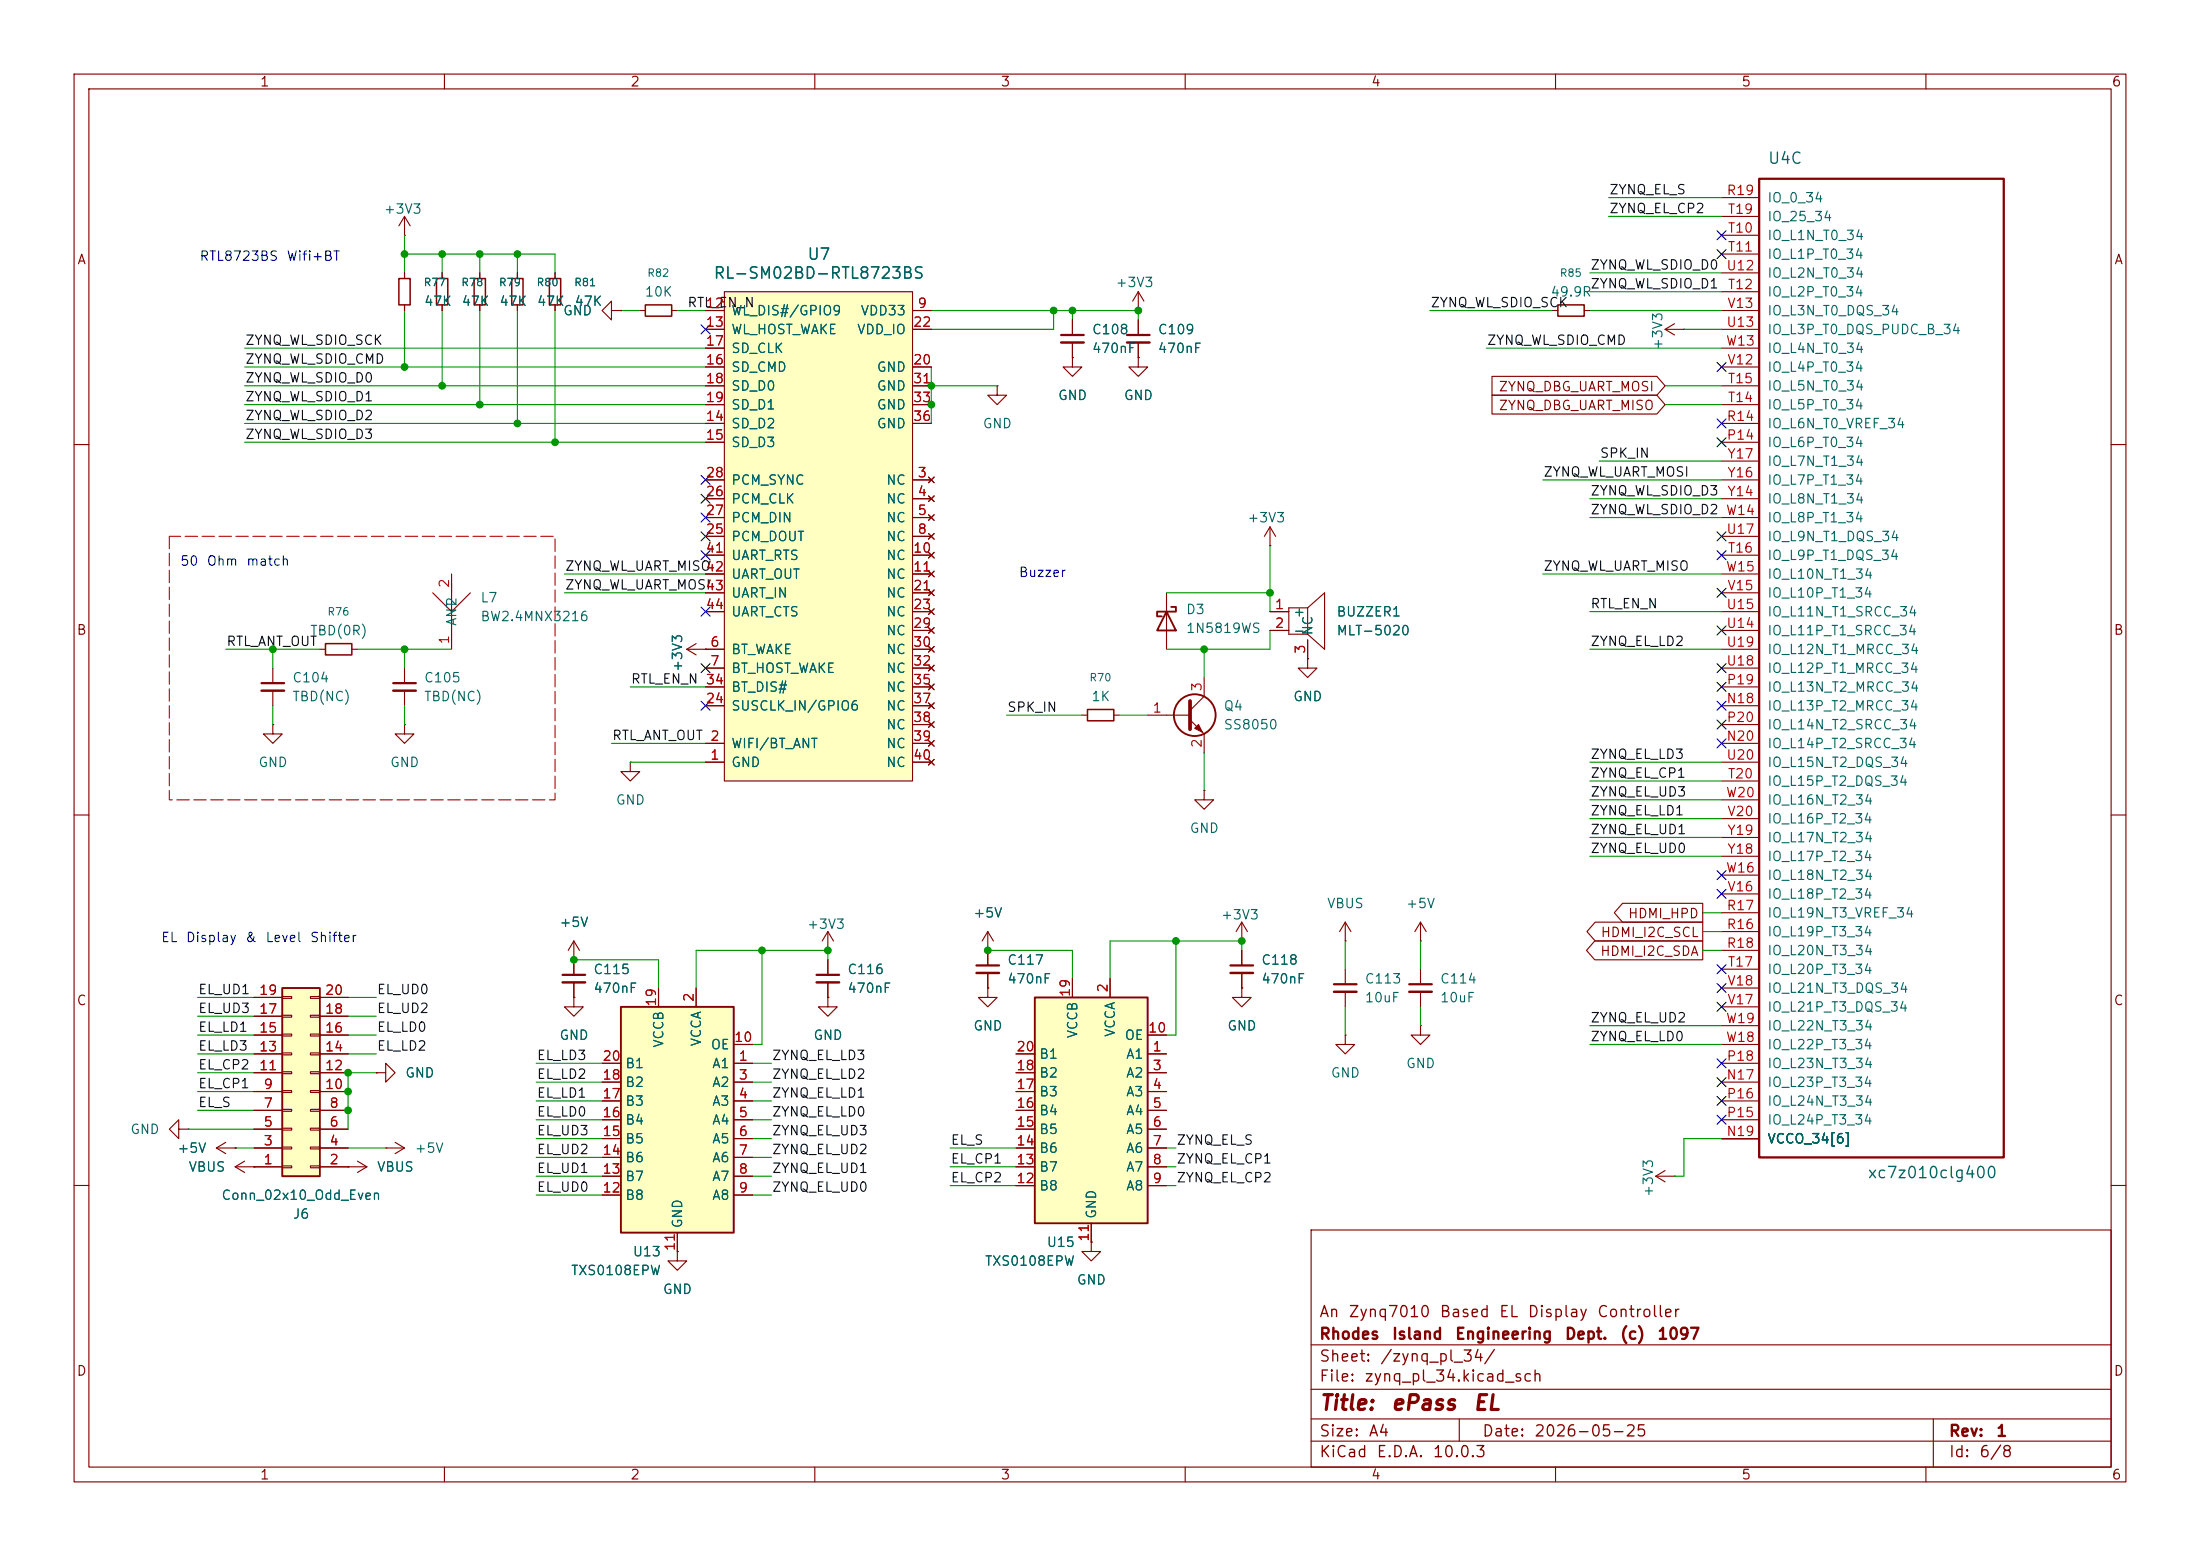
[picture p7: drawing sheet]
<svg xmlns="http://www.w3.org/2000/svg" width="297mm" height="210mm" viewBox="0 0 297 210" stroke-linecap="round" stroke-linejoin="round" font-family="sans-serif">
<g fill="none" stroke="#840000" stroke-width=".15">
<path d="M10 10h277v190h-277zM12 12h273v186h-273zM60 10v2M110 10v2M160 10v2M210 10v2M260 10v2M54.6 31.8h.1M54.6 29.2l-.8 1.3M54.6 29.2l.8 1.3M54.6 29.2v2.6M59.7 36.8v.8"/>
<path d="M59.7 41.1v.8M144.8 48.3v1.2h1.2l-1.2 1.3-1.3-1.3h1.3M144.8 48.3h.1M153.7 48.3v1.2h1.2l-1.2 1.3-1.3-1.3h1.3M153.7 48.3h.1M153.7 43.2v2M153.7 46.2v2.1M10 60h2M285 60h2M10 110h2M85.1 102.9v1.2h1.3l-1.3 1.3-1.3-1.3h1.3M85.1 102.9h.1"/>
<path d="M285 110h2M133.3 133.4v1.2h1.3l-1.3 1.3-1.2-1.3h1.2M133.3 133.4h.1M133.3 128.3v2M133.3 131.3v2.1M167.6 127h.1M167.6 133.4v1.2h1.3l-1.3 1.3-1.2-1.3h1.2M167.6 133.4h.1M167.6 124.5l-.7 1.2M167.6 124.5l.8 1.2M167.6 124.5v2.5M167.6 128.3v2"/>
<path d="M167.6 131.3v2.1M181.6 139.7v1.3h1.3l-1.3 1.2-1.3-1.2h1.3M181.6 139.7h.1M181.6 130.8v2M181.6 133.9v2M191.8 138.4v1.3h1.2l-1.2 1.3-1.3-1.3h1.3M191.8 138.4h.1M191.8 130.8v2M191.8 133.9v2M24.1 152.4v-1.3l-1.2 1.3 1.2 1.3v-1.3h1.3M25.4 152.4h.1M29.2 154.9l1.3 .8"/>
<path d="M29.2 154.9h2.5M30.5 154.2l-1.3 .7M31.7 154.9h.1M31.7 157.5l1.3 .7M31.7 157.5h2.6M33 156.7l-1.3 .8M34.3 157.5h.1M10 160h2M147.3 167.6v1.3h1.3l-1.3 1.3-1.3-1.3h1.3M147.3 167.6h.1M177 166h108v32h-108zM285 160h2"/>
<path d="M60 198v2M110 198v2M160 198v2M177 194.5h108M177 191.5h108M177 187.5h108M177 181.5h108M197 191.5v3M210 198v2M260 198v2M261 191.5v6.5"/>
</g>
<path d="M152.1 45.2h3.1M131.8 130.3h3.1M166.1 130.3h3.1M180.1 132.8h3M190.2 132.8h3.1" fill="none" stroke="#840000" stroke-width=".3"/>
<path d="M152.1 46.2h3.1M131.8 131.3h3.1M166.1 131.3h3.1M180.1 133.9h3M190.2 133.9h3.1" fill="none" stroke="#840000" stroke-width=".33"/>
<path d="M58.9 37.6h1.6v3.5h-1.6z" fill="none" stroke="#840000" stroke-width=".2"/>
<path d="M139.7 134.6h15.2v30.5h-15.2z" fill="#ffffc2"/>
<g fill="none" stroke="#840000" stroke-width=".25">
<path d="M139.7 134.6h15.2v30.5h-15.2z"/>
<circle cx="161.3" cy="96.5" r="2.82"/>
</g>
<g fill="none" stroke="#840000" stroke-width=".15">
<path d="M232.4 26.7h5.1M232.4 31.8h5.1M232.4 34.3h5.1M232.4 39.4h5.1M232.4 29.2h5.1M232.4 36.8h5.1M144.8 43.2v2M144.8 46.2v2.1M232.4 59.7h5.1M232.4 57.2h5.1M232.4 54.6h5.1M232.4 52.1h5.1"/>
<path d="M232.4 44.5h5.1M232.4 49.5h5.1M232.4 41.9h5.1M232.4 47h5.1M232.4 74.9h5.1M232.4 72.4h5.1M232.4 69.9h5.1M232.4 77.5h5.1M232.4 67.3h5.1M232.4 64.8h5.1M232.4 62.2h5.1M92.7 87.6h2.5"/>
<path d="M92.7 87.6l1.3 .8M94 86.9l-1.3 .7M95.2 87.6h.1M154.9 96.5h5.8M160.7 97.2l1.9 1.9v2.5M162.6 91.4v2.6l-1.9 1.9M176.5 88.9v1.3h1.3l-1.3 1.2-1.2-1.2h1.2M176.5 88.9h.1M232.4 95.3h5.1M232.4 92.7h5.1M232.4 97.8h5.1M232.4 85.1h5.1"/>
<path d="M232.4 82.6h5.1M232.4 90.2h5.1M232.4 87.6h5.1M232.4 80h5.1M232.4 100.3h5.1M232.4 105.4h5.1M232.4 102.9h5.1M232.4 110.5h5.1M232.4 118.1h5.1M232.4 108h5.1M232.4 115.6h5.1M232.4 113h5.1"/>
<path d="M133.3 128.3h.1M133.3 125.7l-.7 1.3M133.3 125.7l.8 1.3M133.3 125.7v2.6M144.8 132.1v2.5M149.9 132.1v2.5M154.9 139.7h2.6M181.6 127h.1M181.6 124.5l-.8 1.2M181.6 124.5l.8 1.2M181.6 124.5v2.5M232.4 125.7h5.1"/>
<path d="M232.4 123.2h5.1M232.4 128.3h5.1M232.4 130.8h5.1M232.4 120.7h5.1M232.4 135.9h5.1M232.4 133.4h5.1M232.4 138.4h5.1M47 157.5h.1M47 157.5h2.5M48.3 156.7l1.2 .8M49.5 157.5l-1.2 .7M50.8 144.8h1.3v-1.3l1.2 1.3-1.2 1.3v-1.3"/>
<path d="M50.8 144.8h.1M52.1 154.9h.1M52.1 154.9h2.5M53.3 154.2l1.3 .7M54.6 154.9l-1.3 .8M137.2 142.2h2.5M137.2 144.8h2.5M137.2 147.3h2.5M137.2 149.9h2.5M137.2 152.4h2.5M137.2 154.9h2.5M137.2 157.5h2.5"/>
<path d="M154.9 142.2h2.6M154.9 144.8h2.6M154.9 147.3h2.6M154.9 149.9h2.6M154.9 152.4h2.6M154.9 154.9h2.6M154.9 157.5h2.6M223.5 158.8l1.3 .7M223.5 158.8h2.6M224.8 158l-1.3 .8M226.1 158.8h.1M232.4 146.1h5.1"/>
<path d="M232.4 153.7h5.1M232.4 151.1h5.1M232.4 148.6h5.1M232.4 143.5h5.1M232.4 141h5.1M137.2 160h2.5M147.3 165.1v2.5M154.9 160h2.6"/>
</g>
<path d="M237.5 24.1h33v132.1h-33zM143.3 45.2h3" fill="none" stroke="#840000" stroke-width=".3"/>
<path d="M143.3 46.2h3" fill="none" stroke="#840000" stroke-width=".33"/>
<path d="M160.7 94.6v3.8" fill="none" stroke="#840000" stroke-width=".51"/>
<path d="M161.3 98.3l.5-.5 .5 1z" fill="#840000" stroke="#840000" stroke-width=".15"/>
<path d="M97.8 39.4h25.4v66h-25.4z" fill="#ffffc2"/>
<g fill="none" stroke="#840000" stroke-width=".15">
<path d="M64.8 36.8v.8M69.8 36.8v.8M97.8 39.4h25.4v66h-25.4zM153.7 39.4l-.8 1.2M153.7 39.4l.7 1.2M153.7 39.4v2.5M64.8 41.1v.8M69.8 41.1v.8M82.5 41.9v-1.3l-1.2 1.3 1.2 1.3v-1.3h1.3M83.8 41.9h.1M86.4 41.9h.7M90.7 41.9h.7"/>
<path d="M95.2 41.9h2.5M95.2 44.5h2.5M95.2 57.2h2.5M95.2 59.7h2.5M95.2 49.5h2.5M95.2 47h2.5M95.2 52.1h2.5M95.2 54.6h2.5M123.2 41.9h2.5M123.2 44.5h2.5M123.2 57.2h2.5M123.2 49.5h2.5"/>
<path d="M123.2 52.1h2.5M123.2 54.6h2.5M134.6 52.1v1.2h1.3l-1.3 1.3-1.3-1.3h1.3M134.6 52.1h.1M153.7 41.9h.1M209.5 41.9h.8M213.9 41.9h.7M224.8 44.5h2.5M224.8 44.5l1.3 .7M226.1 43.7l-1.3 .8M227.3 44.5h.1M61 77.5v10.1"/>
<path d="M95.2 64.8h2.5M95.2 67.3h2.5M95.2 69.9h2.5M95.2 72.4h2.5M95.2 74.9h2.5M95.2 77.5h2.5M123.2 64.8h2.5M123.2 67.3h2.5M123.2 69.9h2.5M123.2 72.4h2.5M123.2 74.9h2.5M123.2 77.5h2.5"/>
<path d="M125.3 64.4l.8 .8M125.3 66.9l.8 .8M125.3 69.5l.8 .7M125.3 72l.8 .8M125.3 74.5l.8 .8M125.3 77.1l.8 .8M125.3 79.6l.8 .8M126.1 64.4l-.8 .8M126.1 66.9l-.8 .8M126.1 69.5l-.8 .7M126.1 72l-.8 .8M126.1 74.5l-.8 .8"/>
<path d="M126.1 77.1l-.8 .8M126.1 79.6l-.8 .8M43.2 87.6h.7M47.5 87.6h.8M54.6 97.8v1.3h1.3l-1.3 1.2-1.3-1.2h1.3M54.6 97.8h.1M54.6 90.2v2M54.6 93.2v2.1M58.4 80l2.6 2.6 2.5-2.6M95.2 87.6h2.5M95.2 90.2h2.5M95.2 80h2.5"/>
<path d="M95.2 82.6h2.5M95.2 95.3h2.5M95.2 92.7h2.5M123.2 87.6h2.5M123.2 90.2h2.5M123.2 80h2.5M123.2 82.6h2.5M123.2 95.3h2.5M123.2 85.1h2.5M123.2 92.7h2.5M123.2 97.8h2.5M125.3 82.2l.8 .7"/>
<path d="M125.3 84.7l.8 .8M125.3 87.2l.8 .8M125.3 89.8l.8 .8M125.3 92.3l.8 .8M125.3 94.9l.8 .7M125.3 97.4l.8 .8M125.3 99.9l.8 .8M126.1 82.2l-.8 .7M126.1 84.7l-.8 .8M126.1 87.2l-.8 .8M126.1 89.8l-.8 .8M126.1 92.3l-.8 .8"/>
<path d="M126.1 94.9l-.8 .7M126.1 97.4l-.8 .8M126.1 99.9l-.8 .8M146 96.5h.8M150.4 96.5h.7M171.4 82.6h2.6M171.4 85.1h2.6M176.5 82h-2.5v3.6h2.5M176.5 82v3.6M176.5 86.4v2.5M176.5 82l2.3-2v7.6l-2.3-2M95.2 102.9h2.5"/>
<path d="M95.2 100.3h2.5M123.2 102.9h2.5M123.2 100.3h2.5M125.3 102.5l.8 .8M126.1 102.5l-.8 .8M162.6 106.7v1.3h1.2l-1.2 1.2-1.3-1.2h1.3M162.6 106.7h.1M77.5 134.6v1.3h1.2l-1.2 1.3-1.3-1.3h1.3M77.5 134.6h.1M111.8 134.6v1.3h1.2l-1.2 1.3-1.3-1.3h1.3M111.8 134.6h.1M111.8 128.3h.1"/>
<path d="M111.8 125.7v2.6M111.8 129.5v2.1M111.8 132.6v2M111.8 125.7l-.8 1.3M111.8 125.7l.7 1.3M191.8 127h.1M191.8 124.5l-.8 1.2M191.8 124.5l.7 1.2M191.8 124.5v2.5"/>
</g>
<path d="M64 37.6h1.5v3.5h-1.5zM69.1 37.6h1.5v3.5h-1.5zM87.1 41.1h3.6v1.6h-3.6zM210.3 41.1h3.6v1.6h-3.6zM43.9 86.9h3.6v1.5h-3.6zM146.8 95.8h3.6v1.5h-3.6z" fill="none" stroke="#840000" stroke-width=".2"/>
<path d="M53.1 92.2h3M110.2 131.6h3.1" fill="none" stroke="#840000" stroke-width=".3"/>
<path d="M53.1 93.2h3M110.2 132.6h3.1" fill="none" stroke="#840000" stroke-width=".33"/>
<path d="M83.8 135.9h15.3v30.5h-15.3z" fill="#ffffc2"/>
<path d="M83.8 135.9h15.3v30.5h-15.3z" fill="none" stroke="#840000" stroke-width=".25"/>
<g fill="none" stroke="#840000" stroke-width=".15">
<path d="M88.9 133.4v2.5M94 133.4v2.5M81.3 143.5h2.5M81.3 146.1h2.5M81.3 148.6h2.5M81.3 151.1h2.5M81.3 153.7h2.5M81.3 156.2h2.5M81.3 158.8h2.5M99.1 143.5h2.5M99.1 146.1h2.5M99.1 148.6h2.5"/>
<path d="M99.1 151.1h2.5M99.1 153.7h2.5M99.1 156.2h2.5M99.1 158.8h2.5M99.1 141h2.5M81.3 161.3h2.5M91.4 168.9v1.3h1.3l-1.3 1.3-1.2-1.3h1.2M91.4 168.9h.1M91.4 166.4v2.5M99.1 161.3h2.5"/>
</g>
<path d="M38.1 133.4h5.1v25.4h-5.1z" fill="#ffffc2"/>
<path d="M157.5 82.6l1.2 2.5h-2.5zM158.1 81.9h.6v.7h-2.5v.6h.6M38.1 133.4h5.1v25.4h-5.1z" fill="none" stroke="#840000" stroke-width=".25"/>
<g fill="none" stroke="#840000" stroke-width=".15">
<path d="M54.6 36.8v.8M59.7 36.8v.8M64.8 36.8v.8M69.8 36.8v.8M74.9 36.8v.8M54.6 41.1v.8M59.7 41.1v.8M64.8 41.1v.8M69.8 41.1v.8M74.9 41.1v.8M83.8 41.9h.1M95.2 41.9h2.5"/>
<path d="M95.2 44.5h2.5M95.2 57.2h2.5M95.2 59.7h2.5M95.2 49.5h2.5M95.2 47h2.5M95.2 52.1h2.5M95.2 54.6h2.5M123.2 41.9h2.5M123.2 44.5h2.5M123.2 57.2h2.5M123.2 49.5h2.5M123.2 52.1h2.5"/>
<path d="M123.2 54.6h2.5M144.8 48.3h.1M144.8 43.2v2M144.8 46.2v2.1M153.7 48.3h.1M153.7 43.2v2M153.7 46.2v2.1M201.4 53.3h22.3l1.1 1.3-1.1 1.3h-22.3zM201.4 50.8h22.3l1.1 1.3-1.1 1.2h-22.3zM95.2 64.8h2.5M95.2 67.3h2.5M95.2 69.9h2.5"/>
<path d="M95.2 72.4h2.5M95.2 74.9h2.5M95.2 77.5h2.5M123.2 64.8h2.5M123.2 67.3h2.5M123.2 69.9h2.5M123.2 72.4h2.5M123.2 74.9h2.5M123.2 77.5h2.5M125.3 64.4l.8 .8M125.3 66.9l.8 .8M125.3 69.5l.8 .7"/>
<path d="M125.3 72l.8 .8M125.3 74.5l.8 .8M125.3 77.1l.8 .8M125.3 79.6l.8 .8M126.1 64.4l-.8 .8M126.1 66.9l-.8 .8M126.1 69.5l-.8 .7M126.1 72l-.8 .8M126.1 74.5l-.8 .8M126.1 77.1l-.8 .8M126.1 79.6l-.8 .8M171.4 73.7h.1"/>
<path d="M171.4 71.1l-.7 1.3M171.4 71.1l.8 1.3M171.4 71.1v2.6M36.8 97.8v1.3h1.3l-1.3 1.2-1.2-1.2h1.2M36.8 97.8h.1M36.8 90.2v2M36.8 93.2v2.1M95.2 87.6h.1M95.2 82.6h2.5M95.2 87.6h2.5M95.2 90.2h2.5M95.2 80h2.5"/>
<path d="M95.2 95.3h2.5M95.2 92.7h2.5M123.2 82.6h2.5M123.2 85.1h2.5M123.2 87.6h2.5M123.2 90.2h2.5M123.2 80h2.5M123.2 95.3h2.5M123.2 92.7h2.5M123.2 97.8h2.5M125.3 82.2l.8 .7M125.3 84.7l.8 .8"/>
<path d="M125.3 87.2l.8 .8M125.3 89.8l.8 .8M125.3 92.3l.8 .8M125.3 94.9l.8 .7M125.3 97.4l.8 .8M125.3 99.9l.8 .8M126.1 82.2l-.8 .7M126.1 84.7l-.8 .8M126.1 87.2l-.8 .8M126.1 89.8l-.8 .8M126.1 92.3l-.8 .8M126.1 94.9l-.8 .7"/>
<path d="M126.1 97.4l-.8 .8M126.1 99.9l-.8 .8M157.5 80v7.6M171.4 82.6h2.6M171.4 85.1h2.6M176.5 88.9h.1M176.5 86.4v2.5M95.2 102.9h2.5M95.2 100.3h2.5M123.2 102.9h2.5M123.2 100.3h2.5M125.3 102.5l.8 .8"/>
<path d="M126.1 102.5l-.8 .8M34.3 139.7h3.8M34.3 137.2h3.8M34.3 134.6h3.8M38.1 139.6h1.3v.2h-1.3zM38.1 137h1.3v.3h-1.3zM38.1 134.5h1.3v.2h-1.3zM41.9 139.6h1.3v.2h-1.3zM41.9 137h1.3v.3h-1.3zM41.9 134.5h1.3v.2h-1.3zM43.2 139.7h3.8M43.2 137.2h3.8"/>
<path d="M43.2 134.6h3.8M77.5 129.5h.1M77.5 134.6h.1M77.5 127l-.8 1.3M77.5 127l.7 1.3M77.5 127v4.6M77.5 132.6v2M88.9 133.4v2.5M94 133.4v2.5M111.8 134.6h.1M111.8 129.5v2.1M111.8 132.6v2"/>
<path d="M133.3 133.4h.1M133.3 128.3h.1M133.3 128.3v2M133.3 131.3v2.1M144.8 132.1v2.5M149.9 132.1v2.5M154.9 139.7h2.6M167.6 133.4h.1M167.6 128.3v2M167.6 131.3v2.1M215.3 127h14.6v2.5h-14.6l-1.1-1.2zM215.4 124.5h14.5v2.5h-14.5l-1.2-1.3z"/>
<path d="M219 121.9h10.9v2.6h-10.9l-1.1-1.3zM31.7 154.9h.1M34.3 157.5h.1M34.3 157.5h3.8M34.3 154.9h3.8M34.3 152.4h3.8M34.3 149.9h3.8M34.3 147.3h3.8M34.3 144.8h3.8M34.3 142.2h3.8M38.1 157.4h1.3v.2h-1.3zM38.1 154.8h1.3v.3h-1.3z"/>
<path d="M38.1 152.3h1.3v.2h-1.3zM38.1 149.7h1.3v.3h-1.3zM38.1 147.2h1.3v.2h-1.3zM38.1 144.7h1.3v.2h-1.3zM38.1 142.1h1.3v.3h-1.3zM41.9 157.4h1.3v.2h-1.3zM41.9 154.8h1.3v.3h-1.3zM41.9 152.3h1.3v.2h-1.3zM41.9 149.7h1.3v.3h-1.3zM41.9 147.2h1.3v.2h-1.3zM41.9 144.7h1.3v.2h-1.3zM41.9 142.1h1.3v.3h-1.3z"/>
<path d="M43.2 157.5h3.8M43.2 154.9h3.8M43.2 152.4h3.8M43.2 149.9h3.8M43.2 147.3h3.8M43.2 144.8h3.8M43.2 142.2h3.8M47 157.5h.1M50.8 144.8h.1M81.3 143.5h2.5M81.3 146.1h2.5M81.3 148.6h2.5"/>
<path d="M81.3 151.1h2.5M81.3 153.7h2.5M81.3 156.2h2.5M81.3 158.8h2.5M99.1 143.5h2.5M99.1 146.1h2.5M99.1 148.6h2.5M99.1 151.1h2.5M99.1 153.7h2.5M99.1 156.2h2.5M99.1 158.8h2.5M99.1 141h2.5"/>
<path d="M137.2 157.5h2.5M137.2 154.9h2.5M137.2 152.4h2.5M137.2 149.9h2.5M137.2 147.3h2.5M137.2 144.8h2.5M137.2 142.2h2.5M154.9 157.5h2.6M154.9 154.9h2.6M154.9 152.4h2.6M154.9 149.9h2.6M154.9 147.3h2.6"/>
<path d="M154.9 144.8h2.6M154.9 142.2h2.6M81.3 161.3h2.5M91.4 168.9h.1M91.4 166.4v2.5M99.1 161.3h2.5M137.2 160h2.5M147.3 167.6h.1M147.3 165.1v2.5M154.9 160h2.6"/>
</g>
<path d="M53.8 37.6h1.6v3.5h-1.6zM74.2 37.6h1.5v3.5h-1.5z" fill="none" stroke="#840000" stroke-width=".2"/>
<path d="M35.3 92.2h3.1M75.9 131.6h3.1" fill="none" stroke="#840000" stroke-width=".3"/>
<path d="M35.3 93.2h3.1M75.9 132.6h3.1" fill="none" stroke="#840000" stroke-width=".33"/>
<path d="M22.9 72.4v35.6h52v-35.6h-52" fill="none" stroke="#f00" stroke-width=".15" stroke-dasharray="1.7 .6"/>
<g fill="none" stroke="#009600" stroke-width=".15">
<path d="M54.6 34.3h20.3v2.5M54.6 31.8v5M59.7 34.3v2.5M64.8 34.3v2.5M69.8 34.3v2.5M214.6 39.4h17.8M214.6 36.8h17.8M217.2 26.7h15.2M217.2 29.2h15.2M33 47h62.2M33 57.2h62.2M33 54.6h62.2"/>
<path d="M33 52.1h62.2M33 59.7h62.2M33 49.5h62.2M54.6 41.9v7.6M59.7 41.9v10.2M64.8 41.9v12.7M69.8 41.9v15.3M74.9 41.9v17.8M83.8 41.9h2.6M91.4 41.9h3.8M125.7 52.1h8.9M125.7 41.9h28v1.3"/>
<path d="M125.7 49.5v7.7M142.2 41.9v2.6h-16.5M144.8 41.9v1.3M193 41.9h16.5M200.7 47h31.7M214.6 41.9h17.8M224.8 54.6h7.6M224.8 52.1h7.6M227.3 44.5h5.1M76.2 77.5h19M171.4 73.7v8.9M208.3 77.5h24.1"/>
<path d="M208.3 64.8h24.1M214.6 67.3h17.8M214.6 69.9h17.8M215.9 62.2h16.5M30.5 87.6h12.7M36.8 87.6v2.6M36.8 95.3v2.5M48.3 87.6h12.7M54.6 87.6v2.6M54.6 95.3v2.5M76.2 80h19M85.1 92.7h10.1"/>
<path d="M135.9 96.5h10.1M151.1 96.5h3.8M157.5 80h13.9M162.6 87.6v3.8M171.4 85.1v2.5h-13.9M214.6 87.6h17.8M214.6 82.6h17.8M82.5 100.3h12.7M85.1 102.9h10.1M162.6 101.6v5.1M214.6 102.9h17.8M214.6 110.5h17.8"/>
<path d="M214.6 115.6h17.8M214.6 113h17.8M214.6 105.4h17.8M214.6 108h17.8M26.7 137.2h7.6M26.7 134.6h7.6M26.7 139.7h7.6M47 137.2h3.8M47 134.6h3.8M47 139.7h3.8M77.5 129.5h11.4v3.9M102.9 128.3v12.7h-1.3"/>
<path d="M111.8 129.5v-1.2h-17.8v5.1M133.3 128.3h11.5v3.8M158.7 127v12.7h-1.2M167.6 128.3v-1.3h-17.7v5.1M181.6 127v3.8M181.6 135.9v3.8M191.8 127v3.8M191.8 135.9v2.5M214.6 138.4h17.8M229.9 128.3h2.5M229.9 123.2h2.5M229.9 125.7h2.5"/>
<path d="M25.4 152.4h8.9M26.7 147.3h7.6M26.7 142.2h7.6M26.7 149.9h7.6M26.7 144.8h7.6M31.7 154.9h2.6M47 142.2h3.8M47 154.9h5.1M50.8 144.8h-3.8v7.6M72.4 158.8h8.9M72.4 156.2h8.9M72.4 153.7h8.9"/>
<path d="M72.4 151.1h8.9M72.4 148.6h8.9M72.4 146.1h8.9M72.4 143.5h8.9M101.6 158.8h2.5M101.6 156.2h2.5M101.6 153.7h2.5M101.6 151.1h2.5M101.6 148.6h2.5M101.6 146.1h2.5M101.6 143.5h2.5M128.3 154.9h8.9"/>
<path d="M128.3 157.5h8.9M157.5 154.9h1.2M157.5 157.5h1.2M214.6 141h17.8M232.4 153.7h-5.1v5.1h-1.2M72.4 161.3h8.9M101.6 161.3h2.5M128.3 160h8.9M157.5 160h1.2"/>
</g>
<g fill="none" stroke="#000084" stroke-width=".15">
<path d="M231.8 33.7l1.2 1.2M231.8 31.1l1.2 1.3M233 33.7l-1.2 1.2M233 31.1l-1.2 1.3M94.6 43.8l1.3 1.3M95.9 43.8l-1.3 1.3M231.8 56.5l1.2 1.3M231.8 48.9l1.2 1.2M231.8 59.1l1.2 1.2M233 56.5l-1.2 1.3M233 48.9l-1.2 1.2M233 59.1l-1.2 1.2"/>
<path d="M94.6 64.2l1.3 1.2M94.6 74.3l1.3 1.2M94.6 66.7l1.3 1.2M94.6 71.8l1.3 1.2M94.6 69.2l1.3 1.3M95.9 64.2l-1.3 1.2M95.9 74.3l-1.3 1.2M95.9 66.7l-1.3 1.2M95.9 71.8l-1.3 1.2M95.9 69.2l-1.3 1.3M231.8 71.8l1.2 1.2M231.8 74.3l1.2 1.2"/>
<path d="M231.8 79.4l1.2 1.2M233 71.8l-1.2 1.2M233 74.3l-1.2 1.2M233 79.4l-1.2 1.2M94.6 89.6l1.3 1.2M94.6 94.6l1.3 1.3M94.6 81.9l1.3 1.3M95.9 89.6l-1.3 1.2M95.9 94.6l-1.3 1.3M95.9 81.9l-1.3 1.3M231.8 89.6l1.2 1.2M231.8 97.2l1.2 1.2"/>
<path d="M231.8 99.7l1.2 1.2M231.8 94.6l1.2 1.3M231.8 92.1l1.2 1.2M231.8 84.5l1.2 1.2M233 89.6l-1.2 1.2M233 97.2l-1.2 1.2M233 99.7l-1.2 1.2M233 94.6l-1.2 1.3M233 92.1l-1.2 1.2M233 84.5l-1.2 1.2M231.8 117.5l1.2 1.2M233 117.5l-1.2 1.2"/>
<path d="M231.8 135.3l1.2 1.2M231.8 120l1.2 1.3M231.8 130.2l1.2 1.2M231.8 132.7l1.2 1.3M233 135.3l-1.2 1.2M233 120l-1.2 1.3M233 130.2l-1.2 1.2M233 132.7l-1.2 1.3M231.8 145.4l1.2 1.3M231.8 148l1.2 1.2M231.8 142.9l1.2 1.2M231.8 150.5l1.2 1.2"/>
<path d="M233 145.4l-1.2 1.3M233 148l-1.2 1.2M233 142.9l-1.2 1.2M233 150.5l-1.2 1.2"/>
</g>
<g fill="#009600" stroke="#009600" stroke-width=".14">
<circle cx="158.7" cy="127" r=".46"/>
<circle cx="167.6" cy="127" r=".46"/>
<circle cx="133.3" cy="128.3" r=".46"/>
<circle cx="162.6" cy="87.6" r=".46"/>
<circle cx="142.2" cy="41.9" r=".46"/>
<circle cx="171.4" cy="80" r=".46"/>
<circle cx="125.7" cy="52.1" r=".46"/>
<circle cx="125.7" cy="54.6" r=".46"/>
<circle cx="144.8" cy="41.9" r=".46"/>
<circle cx="153.7" cy="41.9" r=".46"/>
<circle cx="64.8" cy="34.3" r=".46"/>
<circle cx="69.8" cy="34.3" r=".46"/>
<circle cx="59.7" cy="34.3" r=".46"/>
<circle cx="54.6" cy="34.3" r=".46"/>
<circle cx="54.6" cy="49.5" r=".46"/>
<circle cx="54.6" cy="87.6" r=".46"/>
<circle cx="36.8" cy="87.6" r=".46"/>
<circle cx="102.9" cy="128.3" r=".46"/>
<circle cx="111.8" cy="128.3" r=".46"/>
<circle cx="47" cy="149.9" r=".46"/>
<circle cx="47" cy="144.8" r=".46"/>
<circle cx="47" cy="147.3" r=".46"/>
<circle cx="69.8" cy="57.2" r=".46"/>
<circle cx="64.8" cy="54.6" r=".46"/>
<circle cx="59.7" cy="52.1" r=".46"/>
<circle cx="74.9" cy="59.7" r=".46"/>
<circle cx="77.5" cy="129.5" r=".46"/>
</g>
<g font-size="2" fill="#840000">
<text x="178" y="190.8">Title:</text>
<text x="187.7" y="190.8">ePass</text>
<text x="198.8" y="190.8">EL</text>
</g>
<g font-size="1.5" fill="#006464">
<text x="238.6" y="22.5">U4C</text>
<text x="108.9" y="35.5">U7</text>
<text x="96.2" y="38">RL-SM02BD-RTL8723BS</text>
<text x="252" y="159.4">xc7z010clg400</text>
</g>
<g font-size="1.5" fill="#840000">
<text x="178" y="178.2">An</text>
<text x="181.9" y="178.2">Zynq7010</text>
<text x="194.2" y="178.2">Based</text>
<text x="202.3" y="178.2">EL</text>
<text x="206.1" y="178.2">Display</text>
<text x="215.5" y="178.2">Controller</text>
<text x="178" y="184.2">Sheet:</text>
<text x="178" y="181.2">Rhodes</text>
<text x="186.2" y="184.2">/zynq_pl_34/</text>
<text x="187.8" y="181.2">Island</text>
<text x="196.3" y="181.2">Engineering</text>
<text x="211.2" y="181.2">Dept.</text>
<text x="218.6" y="181.2">(c)</text>
<text x="223.6" y="181.2">1097</text>
<text x="178" y="186.9">File:</text>
<text x="184.1" y="186.9">zynq_pl_34.kicad_sch</text>
<text x="178" y="197.1">KiCad</text>
<text x="178" y="194.3">Size:</text>
<text x="184.7" y="194.3">A4</text>
<text x="185.7" y="197.1">E.D.A.</text>
<text x="193.3" y="197.1">10.0.3</text>
<text x="200" y="194.3">Date:</text>
<text x="207" y="194.3">2026-05-25</text>
<text x="263" y="194.3">Rev:</text>
<text x="263" y="197.1">Id:</text>
<text x="267.1" y="197.1">6/8</text>
<text x="269.4" y="194.3">1</text>
</g>
<g font-size="1.3" fill="#840000">
<text x="35" y="12">1</text>
<text x="85" y="12">2</text>
<text x="135" y="12">3</text>
<text x="185" y="12">4</text>
<text x="235" y="12">5</text>
<text x="285" y="12">6</text>
<text x="10.3" y="36">A</text>
<text x="285.3" y="36">A</text>
<text x="202.2" y="53.1">ZYNQ_DBG_UART_MOSI</text>
<text x="202.2" y="55.7">ZYNQ_DBG_UART_MISO</text>
<text x="10.3" y="86">B</text>
<text x="285.3" y="86">B</text>
<text x="219.7" y="124.3">HDMI_HPD</text>
<text x="215.9" y="129.3">HDMI_I2C_SDA</text>
<text x="216" y="126.8">HDMI_I2C_SCL</text>
<text x="10.3" y="136">C</text>
<text x="285.3" y="136">C</text>
<text x="10.3" y="186">D</text>
<text x="285.3" y="186">D</text>
<text x="35" y="200">1</text>
<text x="85" y="200">2</text>
<text x="135" y="200">3</text>
<text x="185" y="200">4</text>
<text x="235" y="200">5</text>
<text x="285" y="200">6</text>
</g>
<g font-size="1.3" fill="#006464">
<text x="51.7" y="29.2">+3V3</text>
<text x="238.5" y="27.6">IO_0_34</text>
<text x="238.5" y="32.7">IO_L1N_T0_34</text>
<text x="238.5" y="35.3">IO_L1P_T0_34</text>
<text x="238.5" y="30.2">IO_25_34</text>
<text x="57.2" y="41.6">47K</text>
<text x="62.2" y="41.6">47K</text>
<text x="67.3" y="41.6">47K</text>
<text x="72.4" y="41.6">47K</text>
<text x="77.5" y="41.6">47K</text>
<text x="87" y="40.3">10K</text>
<text x="150.5" y="39.1">+3V3</text>
<text x="209.2" y="40.3">49.9R</text>
<text x="238.5" y="40.3">IO_L2P_T0_34</text>
<text x="238.5" y="37.8">IO_L2N_T0_34</text>
<text x="75.9" y="42.9">GND</text>
<text x="98.6" y="42.9">WL_DIS#/GPIO9</text>
<text x="98.6" y="45.4">WL_HOST_WAKE</text>
<text x="98.6" y="48">SD_CLK</text>
<text x="115.6" y="45.4">VDD_IO</text>
<text x="116.1" y="42.9">VDD33</text>
<text x="147.3" y="45.4">C108</text>
<text x="147.3" y="48">470nF</text>
<text x="156.2" y="45.4">C109</text>
<text x="156.2" y="48">470nF</text>
<text x="224.7" y="47.3" transform="rotate(-90 224.7 47.3)">+3V3</text>
<text x="238.5" y="45.4">IO_L3P_T0_DQS_PUDC_B_34</text>
<text x="238.5" y="42.9">IO_L3N_T0_DQS_34</text>
<text x="238.5" y="48">IO_L4N_T0_34</text>
<text x="98.6" y="50.5">SD_CMD</text>
<text x="98.6" y="53">SD_D0</text>
<text x="118.3" y="50.5">GND</text>
<text x="118.3" y="53">GND</text>
<text x="238.5" y="53">IO_L5N_T0_34</text>
<text x="238.5" y="50.5">IO_L4P_T0_34</text>
<text x="98.6" y="58.1">SD_D2</text>
<text x="98.6" y="55.6">SD_D1</text>
<text x="118.3" y="55.6">GND</text>
<text x="118.3" y="58.1">GND</text>
<text x="132.6" y="58.1">GND</text>
<text x="142.7" y="54.3">GND</text>
<text x="151.6" y="54.3">GND</text>
<text x="238.5" y="58.1">IO_L6N_T0_VREF_34</text>
<text x="238.5" y="55.6">IO_L5P_T0_34</text>
<text x="98.6" y="60.7">SD_D3</text>
<text x="98.6" y="65.7">PCM_SYNC</text>
<text x="119.5" y="65.7">NC</text>
<text x="238.5" y="60.7">IO_L6P_T0_34</text>
<text x="238.5" y="65.7">IO_L7P_T1_34</text>
<text x="238.5" y="63.2">IO_L7N_T1_34</text>
<text x="98.6" y="68.3">PCM_CLK</text>
<text x="98.6" y="70.8">PCM_DIN</text>
<text x="119.5" y="68.3">NC</text>
<text x="119.5" y="70.8">NC</text>
<text x="168.3" y="70.8">+3V3</text>
<text x="238.5" y="70.8">IO_L8P_T1_34</text>
<text x="238.5" y="68.3">IO_L8N_T1_34</text>
<text x="98.6" y="73.4">PCM_DOUT</text>
<text x="98.6" y="75.9">UART_RTS</text>
<text x="119.5" y="73.4">NC</text>
<text x="119.5" y="75.9">NC</text>
<text x="238.5" y="75.9">IO_L9P_T1_DQS_34</text>
<text x="238.5" y="73.4">IO_L9N_T1_DQS_34</text>
<text x="61.9" y="81.9" transform="rotate(-90 61.9 81.9)">2</text>
<text x="64.8" y="81.6">L7</text>
<text x="98.6" y="78.4">UART_OUT</text>
<text x="98.6" y="81">UART_IN</text>
<text x="98.6" y="83.5">UART_CTS</text>
<text x="119.5" y="78.4">NC</text>
<text x="119.5" y="81">NC</text>
<text x="119.5" y="83.5">NC</text>
<text x="160" y="83.2">D3</text>
<text x="174.5" y="83.5">+</text>
<text x="180.3" y="83.5">BUZZER1</text>
<text x="238.5" y="83.5">IO_L11N_T1_SRCC_34</text>
<text x="238.5" y="81">IO_L10P_T1_34</text>
<text x="238.5" y="78.4">IO_L10N_T1_34</text>
<text x="41.8" y="86.1">TBD(0R)</text>
<text x="61.9" y="84.6" transform="rotate(-90 61.9 84.6)">ANT</text>
<text x="64.8" y="84.2">BW2.4MNX3216</text>
<text x="98.6" y="88.6">BT_WAKE</text>
<text x="119.5" y="86.1">NC</text>
<text x="119.5" y="88.6">NC</text>
<text x="160" y="85.7">1N5819WS</text>
<text x="174.5" y="86.1">-</text>
<text x="177.5" y="85.9" transform="rotate(-90 177.5 85.9)">NC</text>
<text x="180.3" y="86.1">MLT-5020</text>
<text x="238.5" y="86.1">IO_L11P_T1_SRCC_34</text>
<text x="238.5" y="88.6">IO_L12N_T1_MRCC_34</text>
<text x="39.4" y="92.4">C104</text>
<text x="39.4" y="95">TBD(NC)</text>
<text x="57.2" y="92.4">C105</text>
<text x="57.2" y="95">TBD(NC)</text>
<text x="92.4" y="90.8" transform="rotate(-90 92.4 90.8)">+3V3</text>
<text x="98.6" y="91.1">BT_HOST_WAKE</text>
<text x="98.6" y="93.7">BT_DIS#</text>
<text x="119.5" y="91.1">NC</text>
<text x="119.5" y="93.7">NC</text>
<text x="147.2" y="95">1K</text>
<text x="174.5" y="95">GND</text>
<text x="238.5" y="93.7">IO_L13N_T2_MRCC_34</text>
<text x="238.5" y="91.1">IO_L12P_T1_MRCC_34</text>
<text x="98.6" y="101.3">WIFI/BT_ANT</text>
<text x="98.6" y="96.2">SUSCLK_IN/GPIO6</text>
<text x="119.5" y="96.2">NC</text>
<text x="119.5" y="98.8">NC</text>
<text x="119.5" y="101.3">NC</text>
<text x="165.1" y="96.2">Q4</text>
<text x="165.1" y="98.8">SS8050</text>
<text x="238.5" y="96.2">IO_L13P_T2_MRCC_34</text>
<text x="238.5" y="101.3">IO_L14P_T2_SRCC_34</text>
<text x="238.5" y="98.8">IO_L14N_T2_SRCC_34</text>
<text x="34.8" y="103.8">GND</text>
<text x="52.6" y="103.8">GND</text>
<text x="98.6" y="103.8">GND</text>
<text x="119.5" y="103.8">NC</text>
<text x="238.5" y="106.4">IO_L15P_T2_DQS_34</text>
<text x="238.5" y="103.8">IO_L15N_T2_DQS_34</text>
<text x="83.1" y="108.9">GND</text>
<text x="160.5" y="112.7">GND</text>
<text x="238.5" y="111.5">IO_L16P_T2_34</text>
<text x="238.5" y="108.9">IO_L16N_T2_34</text>
<text x="238.5" y="119.1">IO_L18N_T2_34</text>
<text x="238.5" y="116.5">IO_L17P_T2_34</text>
<text x="238.5" y="114">IO_L17N_T2_34</text>
<text x="75.4" y="125.4">+5V</text>
<text x="108.9" y="125.7">+3V3</text>
<text x="131.3" y="124.2">+5V</text>
<text x="164.7" y="124.4">+3V3</text>
<text x="179.1" y="122.9">VBUS</text>
<text x="189.7" y="122.9">+5V</text>
<text x="238.5" y="124.2">IO_L19N_T3_VREF_34</text>
<text x="238.5" y="121.6">IO_L18P_T2_34</text>
<text x="80" y="131.8">C115</text>
<text x="114.3" y="131.8">C116</text>
<text x="135.9" y="130.5">C117</text>
<text x="170.2" y="130.5">C118</text>
<text x="238.5" y="126.7">IO_L19P_T3_34</text>
<text x="238.5" y="129.2">IO_L20N_T3_34</text>
<text x="238.5" y="131.8">IO_L20P_T3_34</text>
<text x="80" y="134.3">470nF</text>
<text x="114.3" y="134.3">470nF</text>
<text x="135.9" y="133.1">470nF</text>
<text x="170.2" y="133.1">470nF</text>
<text x="184.2" y="133.1">C113</text>
<text x="184.2" y="135.6">10uF</text>
<text x="194.3" y="133.1">C114</text>
<text x="194.3" y="135.6">10uF</text>
<text x="238.5" y="136.9">IO_L21P_T3_DQS_34</text>
<text x="238.5" y="134.3">IO_L21N_T3_DQS_34</text>
<text x="75.4" y="140.7">GND</text>
<text x="89.9" y="141.5" transform="rotate(-90 89.9 141.5)">VCCB</text>
<text x="95" y="141.3" transform="rotate(-90 95 141.3)">VCCA</text>
<text x="95.9" y="141.9">OE</text>
<text x="109.7" y="140.7">GND</text>
<text x="131.3" y="139.4">GND</text>
<text x="140.2" y="143.2">B1</text>
<text x="145.8" y="140.2" transform="rotate(-90 145.8 140.2)">VCCB</text>
<text x="150.8" y="140" transform="rotate(-90 150.8 140)">VCCA</text>
<text x="151.7" y="140.7">OE</text>
<text x="151.9" y="143.2">A1</text>
<text x="165.6" y="139.4">GND</text>
<text x="238.5" y="141.9">IO_L22P_T3_34</text>
<text x="238.5" y="139.4">IO_L22N_T3_34</text>
<text x="54.6" y="145.8">GND</text>
<text x="84.3" y="149.6">B3</text>
<text x="84.3" y="147">B2</text>
<text x="84.3" y="144.5">B1</text>
<text x="96.1" y="144.5">A1</text>
<text x="96.1" y="147">A2</text>
<text x="96.1" y="149.6">A3</text>
<text x="140.2" y="148.3">B3</text>
<text x="140.2" y="145.8">B2</text>
<text x="151.9" y="145.8">A2</text>
<text x="151.9" y="148.3">A3</text>
<text x="179.6" y="145.8">GND</text>
<text x="189.7" y="144.5">GND</text>
<text x="238.5" y="147">IO_L23P_T3_34</text>
<text x="238.5" y="149.6">IO_L24N_T3_34</text>
<text x="238.5" y="144.5">IO_L23N_T3_34</text>
<text x="17.5" y="153.4">GND</text>
<text x="23.9" y="155.9">+5V</text>
<text x="55.9" y="155.9">+5V</text>
<text x="84.3" y="154.6">B5</text>
<text x="84.3" y="152.1">B4</text>
<text x="96.1" y="152.1">A4</text>
<text x="96.1" y="154.6">A5</text>
<text x="140.2" y="155.9">B6</text>
<text x="140.2" y="153.4">B5</text>
<text x="140.2" y="150.8">B4</text>
<text x="151.9" y="150.8">A4</text>
<text x="151.9" y="153.4">A5</text>
<text x="151.9" y="155.9">A6</text>
<text x="238.5" y="154.6">VCCO_34[6]</text>
<text x="238.5" y="152.1">IO_L24P_T3_34</text>
<text x="25.4" y="158.5">VBUS</text>
<text x="50.8" y="158.5">VBUS</text>
<text x="84.3" y="159.7">B7</text>
<text x="84.3" y="157.2">B6</text>
<text x="96.1" y="157.2">A6</text>
<text x="96.1" y="159.7">A7</text>
<text x="140.2" y="161">B8</text>
<text x="140.2" y="158.5">B7</text>
<text x="151.9" y="158.5">A7</text>
<text x="151.9" y="161">A8</text>
<text x="223.5" y="161.6" transform="rotate(-90 223.5 161.6)">+3V3</text>
<text x="29.8" y="162.3">Conn_02x10_Odd_Even</text>
<text x="39.4" y="164.8">J6</text>
<text x="84.3" y="162.3">B8</text>
<text x="92.4" y="165.9" transform="rotate(-90 92.4 165.9)">GND</text>
<text x="96.1" y="162.3">A8</text>
<text x="148.3" y="164.6" transform="rotate(-90 148.3 164.6)">GND</text>
<text x="77" y="172.4">TXS0108EPW</text>
<text x="85.3" y="169.9">U13</text>
<text x="132.9" y="171.2">TXS0108EPW</text>
<text x="141.2" y="168.6">U15</text>
<text x="145.3" y="173.7">GND</text>
<text x="89.4" y="175">GND</text>
</g>
<g font-size="1.3" fill="#0f0f0f">
<text x="217.2" y="29.1">ZYNQ_EL_CP2</text>
<text x="217.2" y="26.5">ZYNQ_EL_S</text>
<text x="92.7" y="41.8">RTL_EN_N</text>
<text x="193" y="41.8">ZYNQ_WL_SDIO_SCK</text>
<text x="214.6" y="36.7">ZYNQ_WL_SDIO_D0</text>
<text x="214.6" y="39.2">ZYNQ_WL_SDIO_D1</text>
<text x="33" y="46.9">ZYNQ_WL_SDIO_SCK</text>
<text x="200.7" y="46.9">ZYNQ_WL_SDIO_CMD</text>
<text x="33" y="49.4">ZYNQ_WL_SDIO_CMD</text>
<text x="33" y="51.9">ZYNQ_WL_SDIO_D0</text>
<text x="33" y="54.5">ZYNQ_WL_SDIO_D1</text>
<text x="33" y="57">ZYNQ_WL_SDIO_D2</text>
<text x="33" y="59.6">ZYNQ_WL_SDIO_D3</text>
<text x="208.3" y="64.6">ZYNQ_WL_UART_MOSI</text>
<text x="215.9" y="62.1">SPK_IN</text>
<text x="214.6" y="69.7">ZYNQ_WL_SDIO_D2 W14</text>
<text x="214.6" y="67.2">ZYNQ_WL_SDIO_D3</text>
<text x="76.2" y="77.3">ZYNQ_WL_UART_MISO</text>
<text x="208.3" y="77.3">ZYNQ_WL_UART_MISO</text>
<text x="76.2" y="79.9">ZYNQ_WL_UART_MOSI</text>
<text x="214.6" y="82.4">RTL_EN_N</text>
<text x="30.5" y="87.5">RTL_ANT_OUT</text>
<text x="214.6" y="87.5">ZYNQ_EL_LD2</text>
<text x="85.1" y="92.6">RTL_EN_N 34</text>
<text x="82.5" y="100.2">RTL_ANT_OUT 2</text>
<text x="135.9" y="96.4">SPK_IN</text>
<text x="214.6" y="102.7">ZYNQ_EL_LD3</text>
<text x="214.6" y="105.3">ZYNQ_EL_CP1</text>
<text x="214.6" y="107.8">ZYNQ_EL_UD3</text>
<text x="214.6" y="112.9">ZYNQ_EL_UD1</text>
<text x="214.6" y="110.4">ZYNQ_EL_LD1</text>
<text x="214.6" y="115.4">ZYNQ_EL_UD0</text>
<text x="26.7" y="134.5">EL_UD1</text>
<text x="26.7" y="137">EL_UD3</text>
<text x="50.8" y="137">EL_UD2</text>
<text x="50.8" y="134.5">EL_UD0</text>
<text x="26.7" y="139.6">EL_LD1</text>
<text x="26.7" y="142.1">EL_LD3</text>
<text x="50.8" y="139.6">EL_LD0</text>
<text x="50.8" y="142.1">EL_LD2</text>
<text x="72.4" y="143.4">EL_LD3</text>
<text x="104.1" y="143.4">ZYNQ_EL_LD3</text>
<text x="214.6" y="138.3">ZYNQ_EL_UD2</text>
<text x="214.6" y="140.8">ZYNQ_EL_LD0</text>
<text x="26.7" y="149.7">EL_S</text>
<text x="26.7" y="144.7">EL_CP2</text>
<text x="26.7" y="147.2">EL_CP1</text>
<text x="72.4" y="145.9">EL_LD2</text>
<text x="72.4" y="148.5">EL_LD1</text>
<text x="104.1" y="148.5">ZYNQ_EL_LD1</text>
<text x="104.1" y="145.9">ZYNQ_EL_LD2</text>
<text x="72.4" y="151">EL_LD0</text>
<text x="72.4" y="153.5">EL_UD3</text>
<text x="104.1" y="151">ZYNQ_EL_LD0</text>
<text x="104.1" y="153.5">ZYNQ_EL_UD3</text>
<text x="128.3" y="154.8">EL_S</text>
<text x="158.7" y="154.8">ZYNQ_EL_S</text>
<text x="72.4" y="158.6">EL_UD1</text>
<text x="72.4" y="161.2">EL_UD0</text>
<text x="72.4" y="156.1">EL_UD2</text>
<text x="104.1" y="161.2">ZYNQ_EL_UD0</text>
<text x="104.1" y="158.6">ZYNQ_EL_UD1</text>
<text x="104.1" y="156.1">ZYNQ_EL_UD2</text>
<text x="128.3" y="157.4">EL_CP1</text>
<text x="128.3" y="159.9">EL_CP2</text>
<text x="158.7" y="157.4">ZYNQ_EL_CP1</text>
<text x="158.7" y="159.9">ZYNQ_EL_CP2</text>
</g>
<g font-size="1.3" fill="#a90000">
<text x="233" y="26.6">R19</text>
<text x="233.2" y="29.2">T19</text>
<text x="233.2" y="31.7">T10</text>
<text x="233.2" y="34.3">T11</text>
<text x="95.2" y="41.9">12</text>
<text x="123.8" y="41.9">9</text>
<text x="233" y="36.8">U12</text>
<text x="233.1" y="41.9">V13</text>
<text x="233.2" y="39.3">T12</text>
<text x="95.2" y="44.4">13</text>
<text x="95.2" y="47">17</text>
<text x="123.2" y="44.4">22</text>
<text x="232.9" y="47">W13</text>
<text x="233" y="44.4">U13</text>
<text x="95.2" y="49.5">16</text>
<text x="95.2" y="52">18</text>
<text x="123.2" y="49.5">20</text>
<text x="123.2" y="52">31</text>
<text x="233.1" y="49.5">V12</text>
<text x="233.2" y="52">T15</text>
<text x="95.2" y="57.1">14</text>
<text x="95.2" y="59.7">15</text>
<text x="95.2" y="54.6">19</text>
<text x="123.2" y="54.6">33</text>
<text x="123.2" y="57.1">36</text>
<text x="233" y="59.7">P14</text>
<text x="233" y="57.1">R14</text>
<text x="233.2" y="54.6">T14</text>
<text x="95.2" y="64.7">28</text>
<text x="123.8" y="64.7">3</text>
<text x="233.1" y="64.7">Y16</text>
<text x="233.1" y="62.2">Y17</text>
<text x="95.2" y="67.3">26</text>
<text x="95.2" y="69.8">27</text>
<text x="123.8" y="67.3">4</text>
<text x="123.8" y="69.8">5</text>
<text x="233.1" y="67.3">Y14</text>
<text x="95.2" y="72.4">25</text>
<text x="95.2" y="74.9">41</text>
<text x="95.2" y="77.4">42</text>
<text x="123.2" y="74.9">10</text>
<text x="123.2" y="77.4">11</text>
<text x="123.8" y="72.4">8</text>
<text x="232.9" y="77.4">W15</text>
<text x="233" y="72.4">U17</text>
<text x="233.2" y="74.9">T16</text>
<text x="60.9" y="79.4" transform="rotate(-90 60.9 79.4)">2</text>
<text x="95.2" y="80">43</text>
<text x="95.2" y="82.5">44</text>
<text x="123.2" y="80">21</text>
<text x="123.2" y="82.5">23</text>
<text x="172" y="82.5">1</text>
<text x="233" y="82.5">U15</text>
<text x="233.1" y="80">V15</text>
<text x="60.9" y="87.1" transform="rotate(-90 60.9 87.1)">1</text>
<text x="95.8" y="87.6">6</text>
<text x="123.2" y="85.1">29</text>
<text x="123.2" y="87.6">30</text>
<text x="172" y="85.1">2</text>
<text x="176.5" y="88.3" transform="rotate(-90 176.5 88.3)">3</text>
<text x="233" y="85.1">U14</text>
<text x="233" y="87.6">U19</text>
<text x="95.2" y="95.2">24</text>
<text x="95.2" y="92.7">34</text>
<text x="95.8" y="90.1">7</text>
<text x="123.2" y="90.1">32</text>
<text x="123.2" y="92.7">35</text>
<text x="123.2" y="95.2">37</text>
<text x="162.5" y="93.4" transform="rotate(-90 162.5 93.4)">3</text>
<text x="233" y="95.2">N18</text>
<text x="233" y="90.1">U18</text>
<text x="233" y="92.7">P19</text>
<text x="95.8" y="100.3">2</text>
<text x="123.2" y="97.8">38</text>
<text x="123.2" y="100.3">39</text>
<text x="155.5" y="96.5">1</text>
<text x="162.5" y="101" transform="rotate(-90 162.5 101)">2</text>
<text x="233" y="100.3">N20</text>
<text x="233" y="97.8">P20</text>
<text x="95.8" y="102.8">1</text>
<text x="123.2" y="102.8">40</text>
<text x="232.9" y="107.9">W20</text>
<text x="233" y="102.8">U20</text>
<text x="233.2" y="105.4">T20</text>
<text x="233.1" y="110.5">V20</text>
<text x="233.1" y="113">Y19</text>
<text x="232.9" y="118.1">W16</text>
<text x="233.1" y="115.5">Y18</text>
<text x="233" y="125.7">R16</text>
<text x="233" y="123.2">R17</text>
<text x="233.1" y="120.6">V16</text>
<text x="233" y="128.2">R18</text>
<text x="233.2" y="130.8">T17</text>
<text x="34.9" y="137.1">17</text>
<text x="34.9" y="134.6">19</text>
<text x="43.8" y="137.1">18</text>
<text x="43.8" y="134.6">20</text>
<text x="88.9" y="135.9" transform="rotate(-90 88.9 135.9)">19</text>
<text x="94" y="135.3" transform="rotate(-90 94 135.3)">2</text>
<text x="144.8" y="134.7" transform="rotate(-90 144.8 134.7)">19</text>
<text x="149.8" y="134.1" transform="rotate(-90 149.8 134.1)">2</text>
<text x="233.1" y="135.9">V17</text>
<text x="233.1" y="133.3">V18</text>
<text x="34.9" y="142.2">13</text>
<text x="34.9" y="139.7">15</text>
<text x="43.8" y="142.2">14</text>
<text x="43.8" y="139.7">16</text>
<text x="81.2" y="143.5">20</text>
<text x="99" y="140.9">10</text>
<text x="99.6" y="143.5">1</text>
<text x="137.1" y="142.2">20</text>
<text x="154.9" y="139.7">10</text>
<text x="155.5" y="142.2">1</text>
<text x="232.9" y="140.9">W18</text>
<text x="232.9" y="138.4">W19</text>
<text x="233" y="143.5">P18</text>
<text x="34.9" y="144.8">11</text>
<text x="35.5" y="149.8">7</text>
<text x="35.5" y="147.3">9</text>
<text x="43.8" y="147.3">10</text>
<text x="43.8" y="144.8">12</text>
<text x="44.4" y="149.8">8</text>
<text x="81.2" y="148.6">17</text>
<text x="81.2" y="146">18</text>
<text x="99.6" y="146">3</text>
<text x="99.6" y="148.6">4</text>
<text x="137.1" y="149.8">16</text>
<text x="137.1" y="147.3">17</text>
<text x="137.1" y="144.8">18</text>
<text x="155.5" y="144.8">3</text>
<text x="155.5" y="147.3">4</text>
<text x="155.5" y="149.8">5</text>
<text x="233" y="146">N17</text>
<text x="233" y="148.6">P16</text>
<text x="35.5" y="154.9">3</text>
<text x="35.5" y="152.4">5</text>
<text x="44.4" y="154.9">4</text>
<text x="44.4" y="152.4">6</text>
<text x="81.2" y="153.6">15</text>
<text x="81.2" y="151.1">16</text>
<text x="99.6" y="151.1">5</text>
<text x="99.6" y="153.6">6</text>
<text x="137.1" y="154.9">14</text>
<text x="137.1" y="152.4">15</text>
<text x="155.5" y="152.4">6</text>
<text x="155.5" y="154.9">7</text>
<text x="233" y="153.6">N19</text>
<text x="233" y="151.1">P15</text>
<text x="35.5" y="157.5">1</text>
<text x="44.4" y="157.5">2</text>
<text x="81.2" y="161.3">12</text>
<text x="81.2" y="158.7">13</text>
<text x="81.2" y="156.2">14</text>
<text x="99.6" y="156.2">7</text>
<text x="99.6" y="158.7">8</text>
<text x="99.6" y="161.3">9</text>
<text x="137.1" y="160">12</text>
<text x="137.1" y="157.5">13</text>
<text x="155.5" y="157.5">8</text>
<text x="155.5" y="160">9</text>
<text x="147.3" y="167.7" transform="rotate(-90 147.3 167.7)">11</text>
<text x="91.4" y="169" transform="rotate(-90 91.4 169)">11</text>
</g>
<g font-size="1.3" fill="#0000c2">
<text x="26.8" y="35.5">RTL8723BS</text>
<text x="38.6" y="35.5">Wifi+BT</text>
<text x="24.2" y="76.7">50</text>
<text x="27.8" y="76.7">Ohm</text>
<text x="33.2" y="76.7">match</text>
<text x="137.4" y="78.2">Buzzer</text>
<text x="21.7" y="127.5">EL</text>
<text x="25" y="127.5">Display</text>
<text x="33" y="127.5">&amp;</text>
<text x="35.7" y="127.5">Level</text>
<text x="41.8" y="127.5">Shifter</text>
</g>
<g font-size="1" fill="#006464">
<text x="57.1" y="38.9">R77</text>
<text x="62.2" y="38.9">R78</text>
<text x="67.3" y="38.9">R79</text>
<text x="72.4" y="38.9">R80</text>
<text x="77.4" y="38.9">R81</text>
<text x="87.3" y="37.6">R82</text>
<text x="210.5" y="37.6">R85</text>
<text x="44.1" y="83.3">R76</text>
<text x="147" y="92.2">R70</text>
</g>
</svg>
